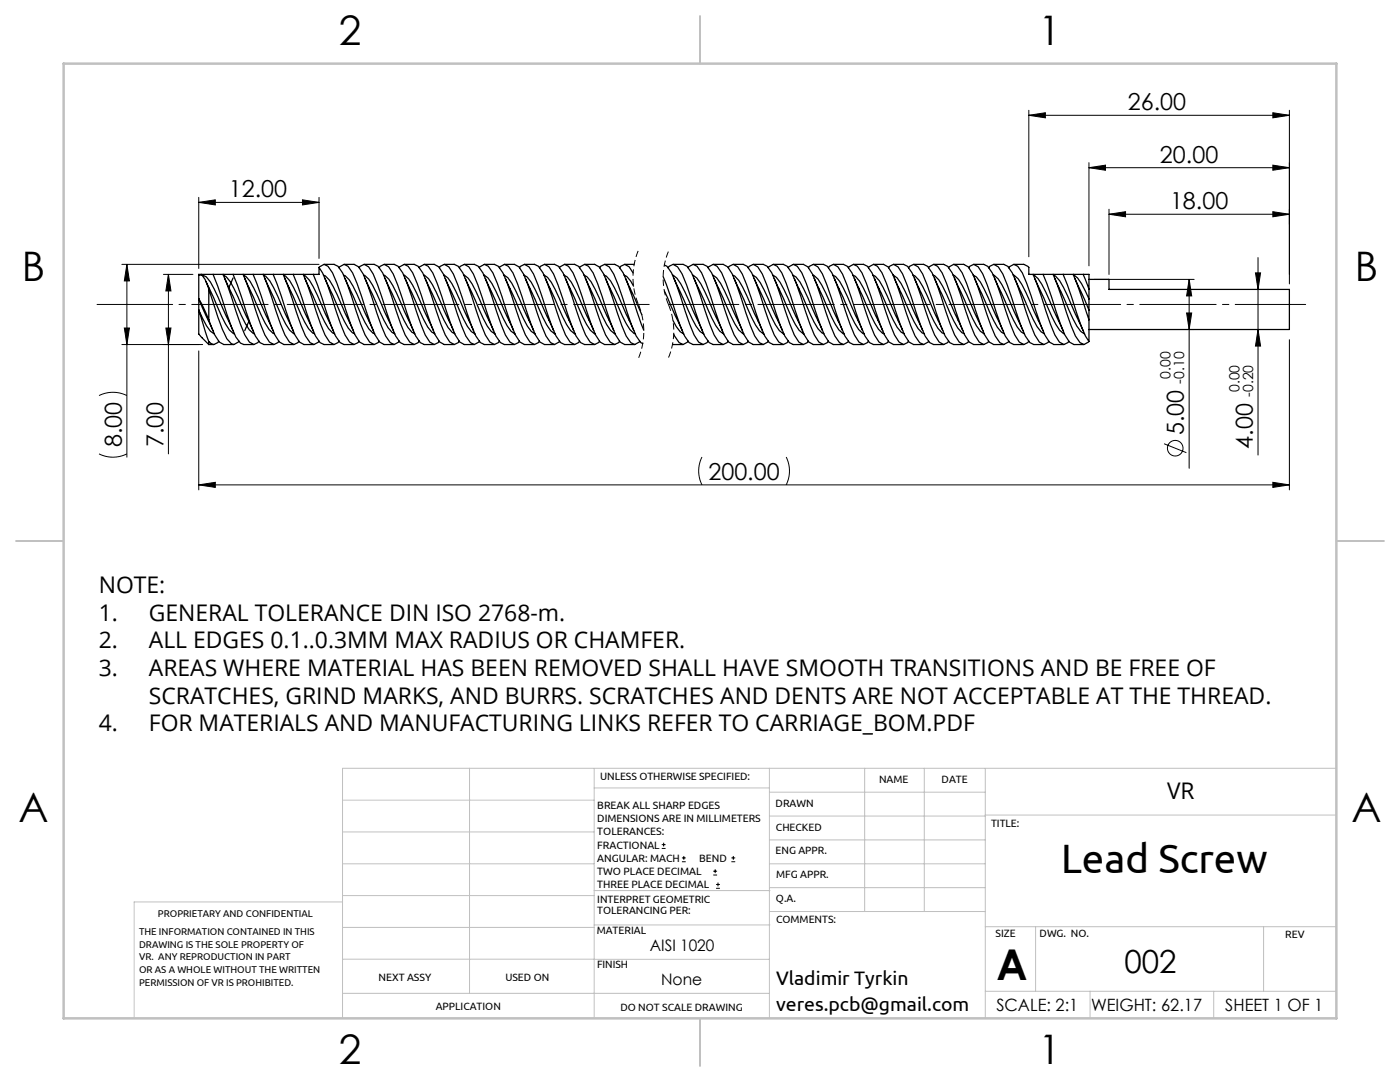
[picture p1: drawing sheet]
<svg xmlns="http://www.w3.org/2000/svg" width="279mm" height="216mm" viewBox="0 0 279 216" stroke-linecap="round" stroke-linejoin="round" font-family="sans-serif">
<g fill="none" stroke="#000" stroke-width=".2">
<path d="M39.7 39.4v14.2M60.4 39.9l3.3 .5-3.3 .5zM63.7 39.4v12.2M205.3 23l3.3-.5v1zM205.3 22v29.2M205.3 23h52M217.3 33.5l3.3-.5v1zM217.3 32.5v20.5M217.3 33.5h40M254 22.5l3.3 .5-3.3 .5zM254 33l3.3 .5-3.3 .5zM257.3 22v34.7"/>
<path d="M24.3 52.8h39.4M25.3 52.8l.5 3.3h-1zM25.3 52.8v38.4M32.6 54.8h5.9M33.6 54.8l.5 3.3h-1zM33.6 54.8v35.8M39.7 40.4l3.3-.5v1zM39.7 40.4h24M218.3 55.8h20M221.3 42.8l3.3-.6v1.1zM221.3 41.8v12.9M221.3 42.8h36"/>
<path d="M237.3 55.8l.5 3.3h-1zM237.3 55.8v37.6M250.6 54.4h1l-.5 3.4zM251.1 51.4v39.4M254 42.2l3.3 .6-3.3 .5zM19.8 78.9a6.2 6.2 0 0 1 5.5 0M24.3 68.8h16.1M24.8 65.4h1l-.5 3.4zM33.1 65.4h1l-.5 3.4zM39.7 70v27.8M218.3 65.8h20M236.8 62.4h1l-.5 3.4z"/>
<path d="M251.1 65.8l.5 3.3h-1zM257.3 67.8v30M19.8 90.6a6.2 6.2 0 0 0 5.5 0M39.7 96.8l3.3-.6v1.1zM39.7 96.8h217.6M140.1 91.2a6.2 6.2 0 0 0 0 5.6M156.9 91.2a6.2 6.2 0 0 1 0 5.6M232.3 88.5l4.5 1.8M254 96.2l3.3 .6-3.3 .5zM132.1 169.3h.7M132.1 168.5h.7M132.4 168.2v.7"/>
<path d="M136.1 171.9h.8M136.1 171.2h.8M136.5 170.8v.8M142.3 174.6h.8M142.3 173.8h.8M142.7 173.5v.7M142.9 177.3h.8M142.9 176.5h.8M143.3 176.1v.8M146 171.9h.7M146 171.2h.7M146.3 170.8v.8"/>
<circle cx="234.5" cy="89.4" r="1.56"/>
</g>
<path d="M127.4 49.9a14 14 0 0 0 0 10.8M133.4 50.1a13.8 13.8 0 0 0 0 10.7M127.4 60.7a14 14 0 0 1 0 10.8M133.4 60.8a13.8 13.8 0 0 1 0 10.6" fill="none" stroke="#000" stroke-width=".2" stroke-dasharray="1.3 .6" stroke-dashoffset="-.1" stroke-linecap="butt"/>
<path d="M19.4 60.8h110.2" fill="none" stroke="#000" stroke-width=".2" stroke-dasharray="15.2 1.3 1.3 1.3" stroke-dashoffset=".1"/>
<path d="M133.4 60.8h127.2" fill="none" stroke="#000" stroke-width=".2" stroke-dasharray="15.2 1.3 1.3 1.3" stroke-dashoffset="1.2"/>
<g fill="none" stroke="#c0c0c0" stroke-width=".2">
<path d="M68.4 159.7h50.2M93.7 153.3v44.9M118.6 153.3v49.9M118.6 157.2h34.9M153.5 153.3v49.9M153.5 158.1h43.1M172.6 153.3v28.6M184.5 153.3v28.6M196.6 153.3v49.9M266.7 153.3h-198.3v49.9M68.4 178.7h50.2M68.4 172.4h50.2"/>
<path d="M68.4 166h50.2M68.4 180h-41.6v23.2M118.6 177.7h35.1M153.5 167.6h43.1M153.5 162.8h43.1M153.5 172.4h43.1M153.5 177.1h43.1M196.6 162.6h70.1M68.4 198.2h85.1M68.4 185.1h50.2M68.4 191.4h50.2M118.6 191.4h34.9"/>
<path d="M118.6 184.6h35.1M153.7 181.9h42.9M196.6 197.8h70.1M196.6 184.9h70.1M206.7 184.9v12.9M217.5 197.8v5.4M242.2 197.8v5.4M252.2 184.9v12.9"/>
</g>
<path d="M139.7 3.2v9.5M3.2 107.9h9.5M266.7 107.9h9.5M139.7 203.2v9.5" fill="none" stroke="#c0c0c0" stroke-width=".25"/>
<path d="M12.7 12.7h254v190.5h-254z" fill="none" stroke="#c0c0c0" stroke-width=".5"/>
<g fill="#000">
<path d="M254 33l3.3 .5-3.3 .5zM217.3 33.5l3.3-.5v1z"/>
<path d="M25.3 52.8l.5 3.3h-1zM24.8 65.4h1l-.5 3.4z"/>
<path d="M33.6 54.8l.5 3.3h-1zM33.1 65.4h1l-.5 3.4z"/>
<path d="M39.7 40.4l3.3-.5v1zM60.4 39.9l3.3 .5-3.3 .5zM205.3 23l3.3-.5v1zM254 22.5l3.3 .5-3.3 .5zM39.7 96.8l3.3-.6v1.1zM254 96.2l3.3 .6-3.3 .5z"/>
<path d="M254 42.2l3.3 .6-3.3 .5zM221.3 42.8l3.3-.6v1.1z"/>
<path d="M236.8 62.4h1l-.5 3.4zM237.3 55.8l.5 3.3h-1zM251.1 65.8l.5 3.3h-1zM250.6 54.4h1l-.5 3.4z"/>
</g>
<g fill="none" stroke="#000" stroke-width=".25">
<path d="M39.7 59.6l2.8 6.4M39.7 54.9h.6l.6 .9 .8 1.9M39.7 59.6l2 4.2M39.7 54.9v4.7M39.7 59.6v2.3M40.1 54.8l1.1 .5a21.4 21.4 0 0 1 3.1 5.9l2.2 4.8M40.1 54.8h2.4M40.1 54.8h-.4v.1M41.1 56.2l1.5 3.2a33.7 33.7 0 0 0 3.2 6.4l1 .8M41.7 57.7a67 67 0 0 0 3.6 9.9l.9 1 .5 .2 1-.7M41.7 57.7v6.1M42.5 54.8l1 2.3a93.4 93.4 0 0 0 3.6 10.1l.9 1.3 .7 .3h2"/>
<path d="M42.5 54.8h2M44.5 54.8h2M44.5 54.8l4.4 12 .9 1.5 .9 .5 .8-.4 .2-.3M44.6 54.9l.5 .3a20.4 20.4 0 0 1 3.2 5.9l2.2 4.9M44.8 55.4l1.8 3.9a35.6 35.6 0 0 0 3.1 6.5l1.1 .8M46.5 55.5l-.8 1.9M46.5 54.8l.9 2 2.7 8.1 .9 2.1 .9 1.4 .8 .4h2M46.5 54.8h2M48.5 54.8l4.4 12 .9 1.5 .9 .5 .8-.4 .2-.3M48.5 54.8h2M48.6 55l.5 .2a19.4 19.4 0 0 1 3.2 5.9l2.2 4.8M48.8 55.4l1.8 3.8a37.7 37.7 0 0 0 3.1 6.5l.8 .8 .3 .1"/>
<path d="M50.5 54.8l4.4 12 .9 1.5 .9 .5h2M50.5 54.8h2M52.5 54.8l4.4 12 .9 1.5 .9 .5 .8-.4 .2-.3M52.5 54.8h2M52.6 54.9l.4 .2a18.4 18.4 0 0 1 3.2 5.9l2.3 5M52.8 55.5l1 2.1M53.8 57.5l.9 2a32.8 32.8 0 0 0 3.1 6.4l1 .7M54.5 54.8l4.4 12 .9 1.5 .9 .5h2M54.5 54.8h2M56.5 54.8h2M56.5 54.8l.9 2 2.7 8.1 .9 2.1 .9 1.4 .8 .4 1-.7M56.6 54.9l.4 .2a17 17 0 0 1 3.2 5.7l2.3 5.2"/>
<path d="M56.8 55.5l.9 2M57.7 57.4l.8 1.6a42.4 42.4 0 0 0 3.1 6.6l.8 .9 .4 .1M58.5 54.8l.9 2 2.7 8.1 .9 2.1 .9 1.4 .8 .4h2M58.5 54.8h2M60.5 54.8l4.4 12 .9 1.5 .9 .5 .8-.4 .2-.3M60.5 54.8h2M60.6 54.9l.4 .2a16.6 16.6 0 0 1 3.1 5.7l1.5 3.2M60.8 55.5l.9 2M61.7 57.4l.7 1.5a44.9 44.9 0 0 0 3.2 6.7l.8 .8 .4 .2M62.5 54.8l.9 2 2.7 8.1 .9 2.1 .9 1.4 .8 .4h2M63.7 53.4v1.4h-1.2M63.7 53.4a33.2 33.2 0 0 1 3.4 8.6l1.8 4.8 .9 1.5 .9 .5 .8-.4 .2-.3"/>
<path d="M63.7 53.4l1-.6 .8 .3 .9 1.4 .9 2.1 2.7 8.1 .9 2.1 .9 1.5 .9 .5h2M64.6 54.9l.3 .1a15.8 15.8 0 0 1 3.2 5.7l1.5 3.3M64.7 52.8h2l.8 .3 .9 1.4 .9 2.1 2.7 8.1 .9 2.1 .9 1.5 .9 .5 .8-.4 .2-.3M64.8 55.5l.9 2M65.7 57.4l1.5 3.3a17.3 17.3 0 0 0 3.1 5.7l.5 .2M67.7 53.4l1-.6 .8 .3 .9 1.4 .9 2.1 2.7 8.1 .9 2.1 .9 1.5 .9 .5h2M68.6 54.9l.3 .1 .8 .8a40.3 40.3 0 0 1 3.1 6.6l.8 1.6M68.7 52.8h2l.9 .4 .9 1.5 .9 2.1 2.7 8.1 .9 2.1 .9 1.4 .8 .4 1-.7M68.9 55.6l.9 2M69.8 57.5l.7 1.5a42.3 42.3 0 0 0 3.1 6.6l.8 .9 .4 .1M71.7 53.4l.2-.3 .8-.3 .9 .4 .9 1.5 .9 2.1 2.7 8.1 .9 2.1 .9 1.4 .8 .4h2M72.6 54.9l1 .8a35.9 35.9 0 0 1 3.1 6.5l.9 1.7"/>
<path d="M72.7 52.8h2l.8 .3 .9 1.4 .9 2.1 2.7 8.1 .9 2.1 .9 1.5 .9 .5 .8-.4 .2-.3M72.8 55.5l.9 2M73.7 57.4l1.4 3.1a19.2 19.2 0 0 0 3.1 5.8l.6 .3M75.7 53.4l.2-.3 .8-.3 .9 .4 .9 1.5 .9 2.1 2.7 8.1 .9 2.1 .9 1.4 .8 .4h2M76.6 54.9l1 .8a36 36 0 0 1 3.1 6.5l.9 1.7M76.7 52.8h2l.8 .3 .9 1.4 .9 2.1 2.7 8.1 .9 2.1 .9 1.5 .9 .5 .8-.4 .2-.3M76.8 55.5l.9 2M77.7 57.4l1.3 3a20.2 20.2 0 0 0 3.2 5.9l.6 .3M79.7 53.4l1-.6 .8 .3 .9 1.4 .9 2.1 2.7 8.1 .9 2.1 .9 1.5 .9 .5h2M80.6 54.9l1 .8a34 34 0 0 1 3.1 6.4l1.8 3.8M80.7 52.8h2l.8 .3 .9 1.4 .9 2.1 2.7 8.1 .9 2.1 .9 1.5 .9 .5 .8-.4 .2-.3M80.8 55.5l.9 2"/>
<path d="M81.7 57.5l1.3 2.8a21.3 21.3 0 0 0 3.2 6l.6 .3M83.7 53.4l1-.6 .8 .3 .9 1.4 .9 2.1 2.7 8.1 .9 2.1 .9 1.5 .9 .5h2M84.5 54.9l1 .7a32.2 32.2 0 0 1 3.2 6.4l.9 2M84.7 52.8h2l.9 .4 .9 1.5 .9 2.1 2.7 8.1 .9 2.1 .9 1.4 .8 .4 1-.7M84.9 55.6l.8 1.9M85.7 57.5l1.4 2.9a19.7 19.7 0 0 0 3.1 5.9l.6 .3M87.7 53.4l.2-.3 .8-.3 .9 .4 .9 1.5 .9 2.1 2.7 8.1 .9 2.1 .9 1.4 .8 .4h2M88.5 54.9l.9 .6a28.3 28.3 0 0 1 3.2 6.3l1.9 4.2M88.7 52.8h2l.8 .3 .9 1.4 .9 2.1 2.7 8.1 .9 2.1 .9 1.5 .9 .5 .8-.4 .2-.3M88.9 55.6l.8 1.9M89.7 57.5l1.2 2.6a23.6 23.6 0 0 0 3.2 6.1l.7 .4M91.7 53.4l.2-.3 .8-.3 .9 .4 .9 1.5 .9 2.1 2.7 8.1 .9 2.1 .9 1.4 .8 .4h2"/>
<path d="M92.5 54.9l.9 .6a29 29 0 0 1 3.2 6.3l1.9 4.2M92.7 52.8h2l.8 .3 .9 1.4 .9 2.1 2.7 8.1 .9 2.1 .9 1.5 .9 .5 .8-.4 .2-.3M92.9 55.6l.8 1.9M93.7 57.5l1.2 2.5a24.8 24.8 0 0 0 3.1 6.1l.8 .6M95.7 53.4l1-.6 .8 .3 .9 1.4 .9 2.1 2.7 8.1 .9 2.1 .9 1.5 .9 .5h2M96.5 54.8l.9 .7a27.5 27.5 0 0 1 3.1 6.2l2 4.2M96.7 52.8h2l.8 .3 .9 1.4 .9 2.1 2.7 8.1 .9 2.1 .9 1.5 .9 .5 .8-.4 .2-.3M96.9 55.6l.8 1.9M97.7 57.5l1.1 2.4a26.1 26.1 0 0 0 3.2 6.2l.8 .6M99.7 53.4l1-.6 .8 .3 .9 1.4 .9 2.1 2.7 8.1 .9 2.1 .9 1.5 .9 .5h2M100.5 54.8l.8 .6a26.1 26.1 0 0 1 3.2 6.2l2 4.4M100.7 52.8h2l.9 .4 .9 1.5 .9 2.1 2.7 8.1 .9 2.1 .9 1.4 .8 .4 1-.7"/>
<path d="M100.9 55.6l.9 2M101.8 57.6l1.1 2.4a24.7 24.7 0 0 0 3.1 6.1l.8 .5M103.7 53.4l.2-.3 .8-.3 .9 .4 .9 1.5 .9 2.1 2.7 8.1 .9 2.1 .9 1.4 .8 .4h2M104.6 54.9l.6 .4a22.5 22.5 0 0 1 3.2 6l2.1 4.7M104.7 52.8h2l.8 .3 .9 1.4 .9 2.1 2.7 8.1 .9 2.1 .9 1.5 .9 .5 .8-.4 .2-.3M104.9 55.6l1.9 4.1a29.1 29.1 0 0 0 3.1 6.3l.9 .6M107.7 53.4l.2-.3 .8-.3 .9 .4 .9 1.5 .9 2.1 2.7 8.1 .9 2.1 .9 1.4 .8 .4h2M108.5 54.9l.8 .4a23.5 23.5 0 0 1 3.1 6.1l1.2 2.5M108.7 52.8h2l.8 .3 .9 1.4 .9 2.1 2.7 8.1 .9 2.1 .9 1.5 .9 .5 .8-.4 .2-.3M108.9 55.6l.8 1.9M109.7 57.5l1 2.1a30.6 30.6 0 0 0 3.2 6.3l.9 .7M111.7 53.4l1-.6 .8 .3 .9 1.4 .9 2.1 2.7 8.1 .9 2.1 .9 1.5 .9 .5h2"/>
<path d="M112.5 54.9l.7 .4a22.3 22.3 0 0 1 3.2 6l2.1 4.6M112.7 52.8h2l.8 .3 .9 1.4 .9 2.1 2.7 8.1 .9 2.1 .9 1.5 .9 .5 .8-.4 .2-.3M112.9 55.6l1.8 3.9a32.3 32.3 0 0 0 3.1 6.4l1 .7M115.7 53.4l1-.6 .8 .3 .9 1.4 .9 2.1 2.7 8.1 .9 2.1 .9 1.5 .9 .5h2M116.6 54.9l.6 .3a21.2 21.2 0 0 1 3.1 6l2.2 4.8M116.7 52.8h2l.9 .4 .9 1.5 .9 2.1 2.7 8.1 .9 2.1 .9 1.4 .8 .4 1-.7M116.8 55.5l1 2M117.8 57.6l.9 2a31.2 31.2 0 0 0 3.1 6.3l1 .7M119.7 53.4l.2-.3 .8-.3 .9 .4 .9 1.5 .9 2.1 2.7 8.1 .9 2.1 .9 1.4 .4 .2M120.6 54.9l.4 .2a17.9 17.9 0 0 1 3.2 5.8l2.3 5.1M120.7 52.8h2l.8 .3 .9 1.4 .9 2.1 3.2 9.3M120.9 55.6l1.7 3.7a36.1 36.1 0 0 0 3.1 6.5l1.1 .8"/>
<path d="M123.7 53.4l.2-.3 .8-.3 .9 .4 .8 1.3M124.6 54.9l.5 .3 .8 .9 .5 1M124.7 52.8h1.9M124.9 55.6l3.2 7.2M132.3 55.2l3.4 9.7 .9 2.1 .9 1.4 .8 .4h2M132.6 52.9l.5 .2 .9 1.4 .9 2.1 2.7 8.1 .9 2.1 .9 1.5 .9 .5 .8-.4 .2-.3M132.6 58.1l2.6 5.8M133.3 53.4l.2-.3 .8-.3 .9 .4 .9 1.5 .9 2.1 2.7 8.1 .9 2.1 .9 1.4 .8 .4h2M134.2 54.9l.9 .6a29.5 29.5 0 0 1 3.1 6.3l1 2.1M134.3 52.8h2l.8 .3 .9 1.4 .9 2.1 2.7 8.1 .9 2.1 .9 1.5 .9 .5 .8-.4 .2-.3M134.5 55.6l.9 1.9M135.4 57.6l1.2 2.4a24.4 24.4 0 0 0 3.1 6.1l.8 .6"/>
<path d="M137.3 53.4l1-.6 .8 .3 .9 1.4 .9 2.1 2.7 8.1 .9 2.1 .9 1.5 .9 .5h2M138.2 54.8l.9 .7a27.9 27.9 0 0 1 3.1 6.2l1 2.2M138.3 52.8h2l.8 .3 .9 1.4 .9 2.1 2.7 8.1 .9 2.1 .9 1.5 .9 .5 .8-.4 .2-.3M138.5 55.6l.9 1.9M139.4 57.6l1.1 2.3a25.7 25.7 0 0 0 3.2 6.2l.7 .6M141.3 53.4l1-.6 .8 .3 .9 1.4 .9 2.1 2.7 8.1 .9 2.1 .9 1.5 .9 .5h2M142.2 54.8l.8 .6a26.5 26.5 0 0 1 3.2 6.3l1.9 4.2M142.3 52.8h2l.9 .4 .9 1.5 .9 2.1 2.7 8.1 .9 2.1 .9 1.4 .8 .4 1-.7M142.5 55.6l1.8 3.8a34 34 0 0 0 3.1 6.4l1 .8M145.3 53.4l.2-.3 .8-.3 .9 .4 .9 1.5 .9 2.1 2.7 8.1 .9 2.1 .9 1.4 .8 .4h2M146.2 54.9l.4 .2a16.5 16.5 0 0 1 3.2 5.6l1.5 3.3M146.3 52.8h2l.8 .3 .9 1.4 .9 2.1 2.7 8.1 .9 2.1 .9 1.5 .9 .5 .8-.4 .2-.3"/>
<path d="M146.5 55.5l.9 2M147.4 57.5l1 2.2a28.5 28.5 0 0 0 3.2 6.3l.9 .6M149.3 53.4l.2-.3 .8-.3 .9 .4 .9 1.5 .9 2.1 2.7 8.1 .9 2.1 .9 1.4 .8 .4h2M150.2 54.9l.7 .4a23.9 23.9 0 0 1 3.2 6.2l2 4.4M150.3 52.8h2l.8 .3 .9 1.4 .9 2.1 2.7 8.1 .9 2.1 .9 1.5 .9 .5 .8-.4 .2-.3M150.5 55.5l1.9 4.1a30.1 30.1 0 0 0 3.1 6.4l.9 .6M153.3 53.4l1-.6 .8 .3 .9 1.4 .9 2.1 2.7 8.1 .9 2.1 .9 1.5 .9 .5h2M154.2 54.9l.7 .4a22.7 22.7 0 0 1 3.1 6.1l1.2 2.5M154.3 52.8h2l.8 .3 .9 1.4 .9 2.1 2.7 8.1 .9 2.1 .9 1.5 .9 .5 .8-.4 .2-.3M154.5 55.5l1.8 4a31.7 31.7 0 0 0 3.2 6.4l.9 .7M157.3 53.4l1-.6 .8 .3 .9 1.4 .9 2.1 2.7 8.1 .9 2.1 .9 1.5 .9 .5h2M158.2 54.9l.6 .4a21.6 21.6 0 0 1 3.2 6l1.3 2.7"/>
<path d="M158.3 52.8h2l.9 .4 .9 1.5 .9 2.1 2.7 8.1 .9 2.1 .9 1.4 .8 .4 1-.7M158.5 55.6l.9 2M159.4 57.5l.7 1.5a43.8 43.8 0 0 0 3.1 6.6l.9 .8 .3 .2M161.3 53.4l.2-.3 .8-.3 .9 .4 .9 1.5 .9 2.1 2.7 8.1 .9 2.1 .9 1.4 .8 .4h2M162.2 54.9l1 .8a34.8 34.8 0 0 1 3.2 6.4l1.7 3.8M162.3 52.8h2l.8 .3 .9 1.4 .9 2.1 2.7 8.1 .9 2.1 .9 1.5 .9 .5 .8-.4 .2-.3M162.5 55.5l1.8 3.8a35.4 35.4 0 0 0 3.1 6.5l1 .8M165.3 53.4l.2-.3 .8-.3 .9 .4 .9 1.5 .9 2.1 2.7 8.1 .9 2.1 .9 1.4 .8 .4h2M166.2 54.9l.6 .3a19.5 19.5 0 0 1 3.1 5.9l1.4 2.9M166.3 52.8h2l.8 .3 .9 1.4 .9 2.1 2.7 8.1 .9 2.1 .9 1.5 .9 .5 .8-.4 .2-.3M166.5 55.5l1.7 3.7a37.4 37.4 0 0 0 3.2 6.5l.8 .8 .2 .1M169.3 53.4l1-.6 .8 .3 .9 1.4 .9 2.1 2.7 8.1 .9 2.1 .9 1.5 .9 .5h2"/>
<path d="M170.2 54.9l.5 .2a18.5 18.5 0 0 1 3.2 5.9l1.4 3M170.3 52.8h2l.8 .3 .9 1.4 .9 2.1 2.7 8.1 .9 2.1 .9 1.5 .9 .5 .8-.4 .2-.3M170.5 55.5l.9 2M171.4 57.5l.8 1.6a39.6 39.6 0 0 0 3.1 6.6l.8 .8 .3 .1M173.3 53.4l1-.6 .8 .3 .9 1.4 .9 2.1 2.7 8.1 .9 2.1 .9 1.5 .9 .5h2M174.2 54.9l.5 .2a17.6 17.6 0 0 1 3.1 5.8l1.5 3.1M174.3 52.8h2l.9 .4 .9 1.5 .9 2.1 2.7 8.1 .9 2.1 .9 1.4 .8 .4 1-.7M174.5 55.5l.9 2M175.4 57.6l1.3 2.8a20.3 20.3 0 0 0 3.2 5.9l.5 .3M177.3 53.4l.2-.3 .8-.3 .9 .4 .9 1.5 .9 2.1 2.7 8.1 .9 2.1 .9 1.4 .8 .4h2M178.2 54.8l.8 .7a27.4 27.4 0 0 1 3.2 6.2l1.9 4.3M178.3 52.8h2l.8 .3 .9 1.4 .9 2.1 2.7 8.1 .9 2.1 .9 1.5 .9 .5 .8-.4 .2-.3"/>
<path d="M178.5 55.5l1.6 3.4a44.6 44.6 0 0 0 3.1 6.7l.8 .8 .4 .2M181.3 53.4l.2-.3 .8-.3 .9 .4 .9 1.5 .9 2.1 2.7 8.1 .9 2.1 .9 1.4 .8 .4h2M182.2 54.9l.4 .1a15.9 15.9 0 0 1 3.2 5.7l1.5 3.4M182.3 52.8h2l.8 .3 .9 1.4 .9 2.1 2.7 8.1 .9 2.1 .9 1.5 .9 .5 .8-.4 .2-.3M182.5 55.5l2.3 5.2a17.2 17.2 0 0 0 3.2 5.7l.4 .2M185.3 53.4l1-.6 .8 .3 .9 1.4 .9 2.1 2.7 8.1 .9 2.1 .9 1.5 .9 .5h2M186.2 54.9l.3 .1 .9 .8a40.7 40.7 0 0 1 3.1 6.6l.8 1.6M186.3 52.8h2l.8 .3 .9 1.4 .9 2.1 2.7 8.1 .9 2.1 .9 1.5 .9 .5 .8-.4 .2-.3M186.5 55.5l2.3 5.1a18.1 18.1 0 0 0 3.2 5.8l.4 .2M189.3 53.4l1-.6 .8 .3 .9 1.4 .9 2.1 2.7 8.1 .9 2.1 .9 1.5 .9 .5h2M190.2 54.9l.3 .1 .8 .8a38.4 38.4 0 0 1 3.2 6.5l1.7 3.7M190.3 52.8h2l.9 .4 .9 1.5 .9 2.1 2.7 8.1 .9 2.1 .9 1.4 .8 .4 1-.7"/>
<path d="M190.5 55.5l.9 2M191.4 57.6l1.1 2.3a25.5 25.5 0 0 0 3.2 6.2l.7 .6M193.3 53.4l.2-.3 .8-.3 .9 .4 .9 1.5 .9 2.1 2.7 8.1 .9 2.1 .9 1.4 .8 .4h2M194.2 54.9l.7 .4a21.8 21.8 0 0 1 3.1 6l2.2 4.7M194.3 52.8h2l.8 .3 .9 1.4 .9 2.1 2.7 8.1 .9 2.1 .9 1.5 .9 .5 .8-.4 .2-.3M194.5 55.5l2.2 4.9a20.1 20.1 0 0 0 3.2 5.9l.5 .3M197.3 53.4l.2-.3 .8-.3 .9 .4 .9 1.5 .9 2.1 2.7 8.1 .9 2.1 .9 1.4 .8 .4h2M198.2 54.9l1 .8a34.3 34.3 0 0 1 3.2 6.4l.9 1.9M198.3 52.8h2l.8 .3 .9 1.4 .9 2.1 2.7 8.1 .9 2.1 .9 1.5 .9 .5 .8-.4 .2-.3M198.5 55.5l2.2 4.8a21.1 21.1 0 0 0 3.1 6l.6 .3M201.3 53.4l1-.6 .8 .3 .9 1.4 .9 2.1 2.7 8.1 .9 2.1 .9 1.5 .9 .5h2M202.2 54.9l1 .7a32.5 32.5 0 0 1 3.1 6.4l.9 1.9"/>
<path d="M202.3 52.8h2l.8 .3 .2 .3v1.4h.9M202.5 55.5l2.1 4.7a22.2 22.2 0 0 0 3.2 6l.6 .4M206.2 54.8l4.3 12 .9 1.5 .9 .5 .8-.4 .2-.3M206.2 54.8h2M206.2 54.9l.2 .1a12.3 12.3 0 0 1 3.1 5.1l2.6 5.9M206.5 55.6l.9 2M207.4 57.6l.9 1.9a32.2 32.2 0 0 0 3.2 6.4l.9 .7M208.2 54.8l4.3 12 .9 1.5 .9 .5h2M208.2 54.8h2M210.2 54.8l.8 2 2.7 8.1 .9 2.1 .9 1.4 .8 .4 1-.7M210.2 54.8h2M210.2 54.9l.5 .2a17.4 17.4 0 0 1 3.1 5.7l2.3 5.1"/>
<path d="M210.5 55.5l2 4.5a24.7 24.7 0 0 0 3.2 6.1l.8 .6M212.2 54.8l1.7 4.7a33.3 33.3 0 0 0 3.4 8.6M212.2 54.8h2M214.2 54.8l1.6 4.4 1.5 4.6M214.2 54.8h2M214.2 54.9h.2a10.9 10.9 0 0 1 2.9 4.7M214.5 55.6l2.8 6.3M216.2 54.8l1.1 2.9M216.2 54.8h1.1v2.9M217.3 57.7v1.9M217.3 59.6v2.3M217.3 55.8h4v2h36v8h-40"/>
<path d="M39.7 61.9v3.7a1.72 1.72 0 0 0 .6 1.8l1.4 1.4M39.7 61.9l2 6.2M39.7 61.9l1.5 3.1 .8 1.1 .8 .6M41.7 63.8l1.2 3 .9 1.5 .9 .5h2M41.7 68.1v.7M41.7 68.8h1M43.7 68.1l-.2 .3-.8 .4-.5-.2-.5-.5M49.7 64.1l-.9 1.9M65.6 63.9l.9 2.1M69.6 63.9l.9 2M73.6 63.9l.9 2.1M77.6 63.9l.9 2.1"/>
<path d="M81.6 63.9l.9 2.1M89.6 64l.9 2M113.6 64l.9 2M134.2 68.7l2.1 .1M134.3 63.9l.7 1.2 .7 1.1 .8 .4M134.5 66.7l1 1.7 .8 .4 1-.7M135.2 64l.9 1.9M139.2 64l.9 1.9M143.2 63.9l1 2.1M151.2 64l.9 1.9M159.2 64l1 2M163.3 64l.8 1.9"/>
<path d="M171.3 64l.8 1.9M175.2 63.9l1 2.1M179.3 64l.8 2M187.3 64l.8 2M191.2 64l.9 2M203.3 64l.9 2M207.2 63.9l.9 2.1M217.3 63.8v4.3M217.3 61.9v1.9"/>
</g>
<text font-size="8.5" x="198.9" y="195.5">A</text>
<text font-size="8.2" x="211.8" y="174.2">Lead Screw</text>
<g font-size="8.1">
<text x="67.6" y="8.9">2</text>
<text x="207.3" y="8.9">1</text>
<text x="4.4" y="56.1">B</text>
<text x="270.4" y="56.1">B</text>
<text x="3.7" y="164.1">A</text>
<text x="269.7" y="164.1">A</text>
<text x="67.6" y="212.4">2</text>
<text x="207.3" y="212.4">1</text>
</g>
<text font-size="6.3" x="224.4" y="194.1">002</text>
<g font-size="4.7">
<text x="225.1" y="22">26.00</text>
<text x="231.5" y="32.4">20.00</text>
<text x="45.7" y="39.4">12.00</text>
<text x="233.5" y="41.7">18.00</text>
<text x="24.3" y="89.3" transform="rotate(-90 24.3 89.3)">8.00</text>
<text x="32.6" y="89.3" transform="rotate(-90 32.6 89.3)">7.00</text>
<text x="236.3" y="86.9" transform="rotate(-90 236.3 86.9)">5.00</text>
<text x="250.1" y="89.5" transform="rotate(-90 250.1 89.5)">4.00</text>
<text x="141.4" y="95.7">200.00</text>
</g>
<g font-size="4.6">
<text x="19.7" y="118.4">NOTE:</text>
<text x="19.7" y="123.9">1.</text>
<text x="29.7" y="123.9">GENERAL TOLERANCE DIN ISO 2768-m.</text>
<text x="19.7" y="129.4">2.</text>
<text x="29.7" y="129.4">ALL EDGES 0.1..0.3MM MAX RADIUS OR CHAMFER.</text>
<text x="19.7" y="134.9">3.</text>
<text x="29.7" y="134.9">AREAS WHERE MATERIAL HAS BEEN REMOVED SHALL HAVE SMOOTH TRANSITIONS AND BE FREE OF</text>
<text x="29.7" y="140.4">SCRATCHES, GRIND MARKS, AND BURRS. SCRATCHES AND DENTS ARE NOT ACCEPTABLE AT THE THREAD.</text>
<text x="19.7" y="145.9">4.</text>
<text x="29.7" y="145.9">FOR MATERIALS AND MANUFACTURING LINKS REFER TO CARRIAGE_BOM.PDF</text>
<text x="232.9" y="159.4">VR</text>
</g>
<g font-size="3.9">
<text x="154.9" y="196.6">Vladimir Tyrkin</text>
<text x="154.9" y="201.6">veres.pcb@gmail.com</text>
</g>
<g font-size="3.4">
<text x="198.8" y="201.7">SCALE: 2:1</text>
<text x="217.7" y="201.8">WEIGHT: 62.17</text>
<text x="244.5" y="201.7">SHEET 1 OF 1</text>
</g>
<g font-size="3.2">
<text x="129.7" y="189.8">AISI 1020</text>
<text x="132" y="196.6">None</text>
</g>
<g font-size="2.8">
<text x="233.6" y="75.6" transform="rotate(-90 233.6 75.6)">0.00</text>
<text x="236.3" y="76.5" transform="rotate(-90 236.3 76.5)">-0.10</text>
<text x="247.4" y="78.2" transform="rotate(-90 247.4 78.2)">0.00</text>
<text x="250.1" y="79.2" transform="rotate(-90 250.1 79.2)">-0.20</text>
</g>
<g font-size="2.1">
<text x="119.8" y="155.6">UNLESS OTHERWISE SPECIFIED:</text>
<text x="119.2" y="161.4">BREAK ALL SHARP EDGES</text>
<text x="154.8" y="161">DRAWN</text>
<text x="175.4" y="156.2">NAME</text>
<text x="187.9" y="156.2">DATE</text>
<text x="119.2" y="164">DIMENSIONS ARE IN MILLIMETERS</text>
<text x="119.2" y="166.7">TOLERANCES:</text>
<text x="154.9" y="165.8">CHECKED</text>
<text x="197.8" y="165">TITLE:</text>
<text x="119.2" y="169.3">FRACTIONAL</text>
<text x="119.2" y="172">ANGULAR: MACH</text>
<text x="139.5" y="172">BEND</text>
<text x="154.8" y="170.5">ENG APPR.</text>
<text x="119.2" y="174.6">TWO PLACE DECIMAL</text>
<text x="119.2" y="177.3">THREE PLACE DECIMAL</text>
<text x="154.9" y="180">Q.A.</text>
<text x="154.9" y="175.2">MFG APPR.</text>
<text x="119.2" y="180.2">INTERPRET GEOMETRIC</text>
<text x="119.2" y="182.3">TOLERANCING PER:</text>
<text x="154.9" y="184.2">COMMENTS:</text>
<text x="119.1" y="186.3">MATERIAL</text>
<text x="198.7" y="187">SIZE</text>
<text x="207.5" y="187">DWG. NO.</text>
<text x="256.5" y="187.1">REV</text>
<text x="75.5" y="195.8">NEXT ASSY</text>
<text x="100.9" y="195.7">USED ON</text>
<text x="119.1" y="193.1">FINISH</text>
<text x="86.9" y="201.6">APPLICATION</text>
<text x="123.8" y="201.6">DO NOT SCALE DRAWING</text>
</g>
<g font-size="2">
<text x="31.5" y="183">PROPRIETARY AND CONFIDENTIAL</text>
<text x="27.8" y="186.6">THE INFORMATION CONTAINED IN THIS</text>
<text x="27.8" y="189.1">DRAWING IS THE SOLE PROPERTY OF</text>
<text x="27.8" y="191.6">VR. ANY REPRODUCTION IN PART</text>
<text x="27.8" y="194.2">OR AS A WHOLE WITHOUT THE WRITTEN</text>
<text x="27.8" y="196.7">PERMISSION OF VR IS PROHIBITED.</text>
</g>
</svg>
